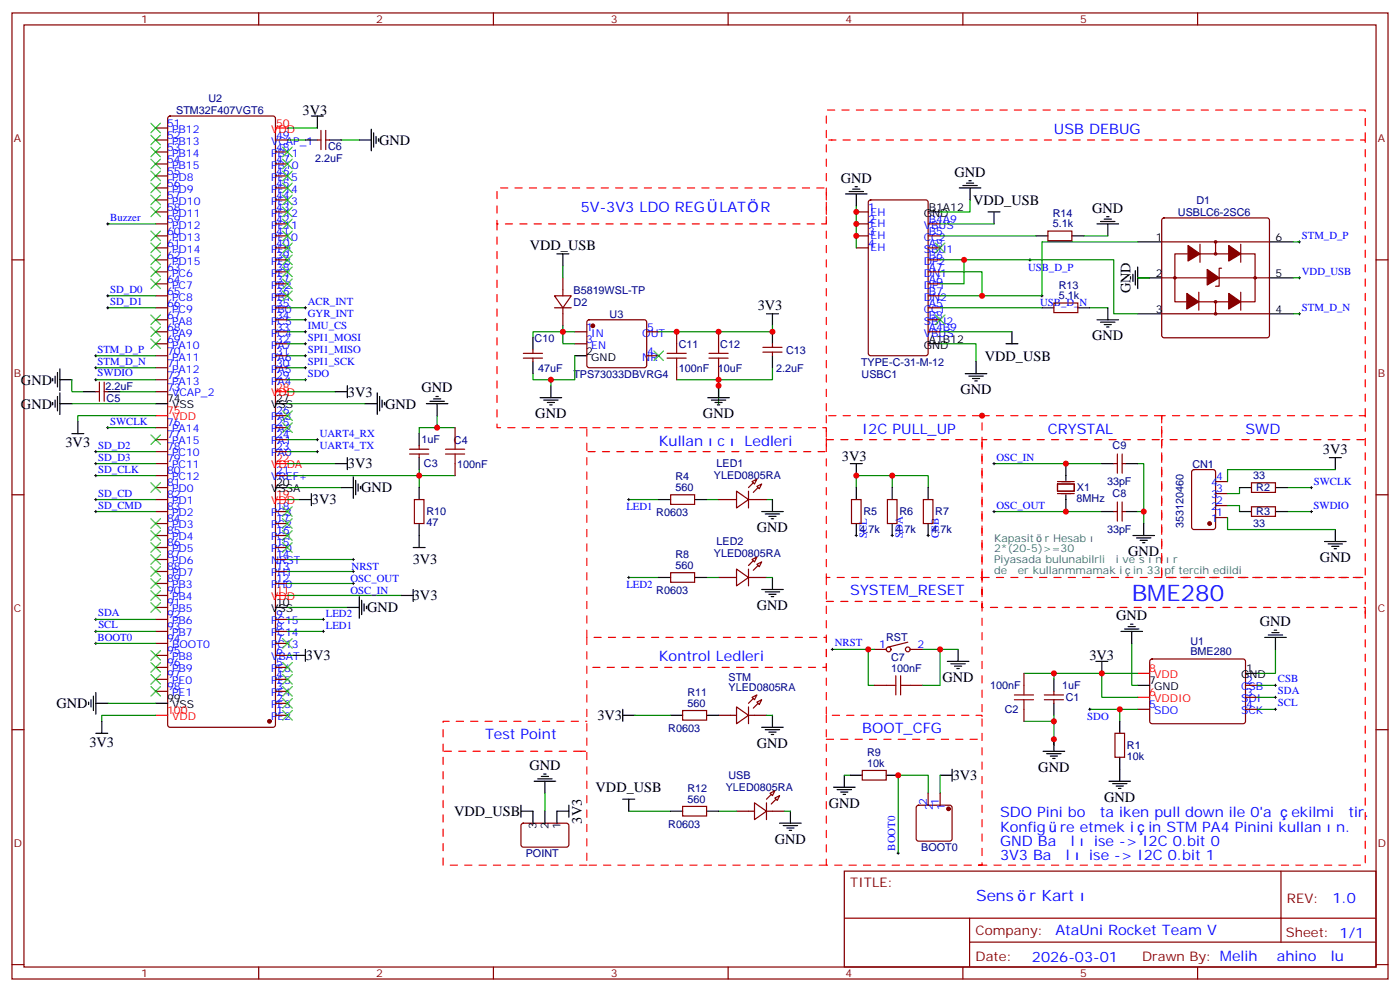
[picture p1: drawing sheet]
<svg xmlns="http://www.w3.org/2000/svg" width="412mm" height="292mm" viewBox="0 0 412 292" stroke-linecap="round" stroke-linejoin="round" font-family="sans-serif">
<g fill="none" stroke="#870000" stroke-width=".35">
<path d="M3.5 3.8h405.4v284.3h-405.4zM7.1 7.3h398.2v277.3h-398.2zM76.2 3.8v3.5M145.3 3.8v3.5M214.5 3.8v3.5M283.6 3.8v3.5M352.8 3.8v3.5M45.9 37.7h3.5M49.6 34.4l.5-.3h30.3l.5 .3 .2 .5v178.5l-.2 .5-.5 .2h-30.3l-.5-.3-.2-.4v-178.5zM45.9 58.8h3.5M45.9 55.3h3.5M45.9 51.8h3.5"/>
<path d="M45.9 48.3h3.5M45.9 44.7h3.5M45.9 41.2h3.5M81.1 58.8h3.6M81.1 55.3h3.6M81.1 51.8h3.6M81.1 48.3h3.6M81.1 44.7h3.6M81.1 41.2h3.6M256 59l.5-.2h16.2l.6 .5 .1 44.7-.5 .6-16.4 .1-.7-.5v-44.7zM3.5 76.5h3.6M45.9 76.5h3.5"/>
<path d="M45.9 73h3.5M45.9 69.4h3.5M45.9 65.9h3.5M45.9 62.4h3.5M81.1 76.5h3.6M81.1 73h3.6M81.1 69.4h3.6M81.1 65.9h3.6M81.1 62.4h3.6M252.2 73h3.6M252.2 69.4h3.6M252.2 65.9h3.6"/>
<path d="M252.2 62.4h3.6M273.4 76.5h3.5M273.4 73h3.5M273.4 69.4h3.5M273.4 65.9h3.5M405.3 76.5h3.6M45.9 97.6h3.5M45.9 94.1h3.5M45.9 90.6h3.5M45.9 87.1h3.5M45.9 83.5h3.5M45.9 80h3.5"/>
<path d="M81.1 97.6h3.6M81.1 94.1h3.6M81.1 90.6h3.6M81.1 87.1h3.6M81.1 83.5h3.6M81.1 80h3.6M169.3 97.6h3.6M173.1 94.3l.5-.2h16.2l.5 .2 .2 .5v12.7l-.2 .5-.5 .2h-16.2l-.5-.2-.2-.5v-12.7zM190.5 97.6h3.5M273.4 97.6h3.5M273.4 94.1h3.5M273.4 90.6h3.5"/>
<path d="M273.4 87.1h3.5M273.4 83.5h3.5M273.4 80h3.5M45.9 111.8h3.5M45.9 108.2h3.5M45.9 104.7h3.5M45.9 101.2h3.5M45.9 115.3h3.5M81.1 111.8h3.6M81.1 108.2h3.6M81.1 104.7h3.6M81.1 101.2h3.6"/>
<path d="M169.3 101.2h3.6M190.5 104.7h3.5M45.9 140h3.5M45.9 132.9h3.5M45.9 129.4h3.5M45.9 125.9h3.5M45.9 136.5h3.5M81.1 140h3.6M81.1 132.9h3.6M81.1 129.4h3.6M81.1 125.9h3.6M81.1 122.3h3.6"/>
<path d="M351.2 138.4l.5-.2h5.7l.6 .4 .1 16.6-.5 .6-5.9 .1-.6-.5-.1-16.5zM3.5 145.6h3.6M45.9 157.6h3.5M45.9 154.1h3.5M45.9 150.6h3.5M45.9 143.5h3.5M45.9 147h3.5M81.1 157.6h3.6M81.1 154.1h3.6M81.1 150.6h3.6M311.5 142.5h4.9v2.1h-4.9zM311.5 145.3h4.9"/>
<path d="M311.5 141.7h4.9M358.1 145.3h3.5M358.1 141.7h3.5M358.1 152.3h3.5M358.1 148.8h3.5M405.3 145.6h3.6M45.9 171.7h3.5M45.9 168.2h3.5M45.9 164.7h3.5M45.9 161.1h3.5M45.9 175.3h3.5M45.9 178.8h3.5"/>
<path d="M81.1 171.7h3.6M81.1 168.2h3.6M81.1 164.7h3.6M81.1 161.1h3.6M45.9 200h3.5M45.9 196.4h3.5M45.9 192.9h3.5M45.9 189.4h3.5M45.9 185.8h3.5M45.9 182.3h3.5M81.1 200h3.6M81.1 196.4h3.6"/>
<path d="M81.1 192.9h3.6M81.1 189.4h3.6M81.1 185.8h3.6M81.1 182.3h3.6M338.9 194.2l.5-.2h27.1l.4 .7-.1 17.9-.6 .4-27.1-.1-.4-.6v-17.6zM3.5 214.8h3.6M45.9 203.5h3.5M81.1 210.5h3.6M81.1 207h3.6M81.1 203.5h3.6M335.1 208.8h3.6M366.9 201.7h3.5"/>
<path d="M366.9 205.2h3.5M366.9 208.8h3.5M405.3 214.8h3.6M248.7 256.4h156.6v28.2h-156.6zM377.3 256.4v20.9M248.7 270.2h156.5M285.6 277.3h119.6M285.6 270.2v14.2M3.5 283.9h3.6M76.2 284.6v3.5M145.3 284.6v3.5M214.5 284.6v3.5"/>
<path d="M283.6 284.6v3.5M352.8 284.6v3.5M405.3 283.9h3.6"/>
</g>
<g fill="none" stroke="#000" stroke-width=".35">
<path d="M91.7 34.1h3.5M93.5 34.1v3.6M109.4 38v6.4M110.1 39.1v4.2M105.8 41.2h3.6M110.8 40.1v2.2M111.5 40.9v.7M249.1 57.1h6.3M250.1 56.4h4.3M251.2 55.7h2.1M251.9 55h.7M252.2 57.1v3.5"/>
<path d="M282.6 55.3h6.3M283.6 54.6h4.3M284.7 53.9h2.1M285.4 53.2h.7M285.8 55.3v3.5M273.4 62.4h3.5M323.1 65.9h6.4M324.2 65.2h4.2M325.3 64.5h2.1M326 63.8h.7M326.3 65.9v3.5M225.8 92.4h3.5"/>
<path d="M227.5 92.4v3.5M298.1 97.6v3.6M323.1 94.1h6.4M324.2 94.8h4.2M325.3 95.5h2.1M326 96.2h.7M326.3 90.6v3.5M15.5 111.4v.7M15.5 118.5v.7M16.2 110.7v2.1M16.2 117.8v2.1M16.9 109.6v4.3"/>
<path d="M16.9 116.7v4.2M17.6 118.8h3.6M17.6 108.6v6.3M17.6 115.6v6.4M17.6 111.8h3.6M45.9 118.8h3.5M81.1 118.8h3.6M98.8 115.3h3.5M102.3 113.5v3.6M107.6 118.8h3.5M111.1 115.6v6.4M111.8 116.7v4.2"/>
<path d="M112.5 117.8v2.1M113.2 118.5v.7M125.6 118.8h6.3M126.6 118.1h4.3M127.7 117.4h2.1M128.4 116.7h.7M128.8 118.8v3.5M169.3 104.7h3.6M208.5 117.1h6.3M209.5 117.8h4.3M210.6 118.5h2.1M211.3 119.2h.7"/>
<path d="M211.7 113.5v3.6M273.4 101.2h3.5M284.3 110h6.4M285.4 110.7h4.2M286.5 111.4h2.1M287.2 112.1h.7M287.5 106.5v3.5M296.3 101.2h3.6M21.2 127.6h3.5M22.9 124.1v3.5M98.8 136.5h3.5M102.3 134.7v3.5"/>
<path d="M250.5 136.5h3.5M252.2 136.5v3.5M314 136.5v4.9M391.6 134.7h3.5M393.3 134.7v3.5M81.1 143.5h3.6M88.2 147h3.5M91.7 145.3v3.5M100.5 143.5h3.6M104.1 140.3v6.4M104.8 141.4v4.2M105.5 142.5v2.1"/>
<path d="M106.2 143.2v.7M123.5 157.6v3.5M314 145.6v5M333.7 157.6h6.4M334.8 158.3h4.2M335.8 159h2.2M336.5 159.7h.8M336.9 154.1v3.5M390.2 159.4h6.3M393.3 155.9v3.5M81.1 178.8h3.6M102.3 178.8h3.5"/>
<path d="M105.8 175.6v6.4M106.5 176.7v4.2M107.2 177.7v2.1M107.9 178.4v.7M118.2 175.3h3.5M121.7 161.1h3.5M121.7 173.5v3.5M391.2 160.1h4.3M392.3 160.8h2.1M393 161.5h.7M86.4 192.9h3.6M90 191.1v3.6"/>
<path d="M279 194.7h6.4M280.1 195.4h4.2M281.2 196.1h2.1M281.9 196.8h.7M282.2 191.1v3.6M322.8 194.7h3.5M324.6 194.7v3.5M330.2 185.8h6.3M331.3 185.1h4.2M332.3 184.4h2.1M333 183.7h.7M333.4 185.8v3.6"/>
<path d="M366.9 198.2h3.5M372.5 187.6h6.4M373.6 186.9h4.2M374.6 186.2h2.2M375.4 185.5h.7M375.7 187.6v3.5M26.1 206.7v.7M26.8 206v2.1M27.5 204.9v4.2M28.2 207h3.5M28.2 215.8h3.5M28.2 203.8v6.4"/>
<path d="M30 212.3v3.5M45.9 207h3.5M310.4 217.6v3.5M335.1 201.7h3.6M245.5 231.7h6.4M246.6 232.4h4.2M247.6 233.1h2.2M248.4 233.8h.7M248.7 228.2v3.5M276.9 228.2h3.6M280.5 226.4v3.5M307.3 221.1h6.3"/>
<path d="M308.3 221.8h4.3M309.4 222.5h2.1M310.1 223.2h.7M326.7 229.9h6.3M327.7 230.6h4.3M328.8 231.4h2.1M329.5 232.1h.7M329.8 226.4v3.5"/>
</g>
<path d="M81.1 37.7h3.6M81.1 115.3h3.6M45.9 122.3h3.5M81.1 136.5h3.6M81.1 147h3.6M81.1 175.3h3.6M335.1 198.2h3.6M45.9 210.5h3.5M335.1 205.2h3.6" fill="none" stroke="#f00" stroke-width=".35"/>
<g fill="none" stroke="#008700" stroke-width=".35">
<path d="M84.7 37.7h8.8M84.7 41.2h5.3M100.5 41.2h5.3M285.8 58.8v3.6h-8.9M252.2 60.6v12.4M276.9 76.5h7.1v7h-7.1M276.9 69.4h28.3M319.3 69.4h7M276.9 80h12.4v7.1h-12.4M276.9 97.6h21.2M276.9 90.6h30M321 90.6h5.3"/>
<path d="M21.2 111.8v3.5h3.5M21.2 118.8h24.7M28.2 111.8h17.7M28.2 108.2h17.7M28.2 104.7h17.7M35.3 115.3h10.6M84.7 118.8h22.9M84.7 115.3h14.1M211.7 111.8v7M227.5 108.2v3.6h-28.2M276.9 101.2h10.6v5.3M31.7 125.9h14.2"/>
<path d="M45.9 122.3h-23v1.8M84.7 136.5h14.1M123.5 140v3.5M128.8 122.3v3.6M134.1 125.9h-10.6v1.7M262.8 140v3.5M292.8 136.5h31.8M335.1 136.5h1.8v17.6M393.3 138.2h-31.7v3.5M84.7 147h3.5M84.7 143.5h15.8M252.2 143.5v-3.5h21.2v3.5"/>
<path d="M292.8 150.6h31.8M361.6 148.8h3.5v1.8M361.6 152.3v3.6h31.7M365.1 143.5v1.8h-3.5M379.2 143.5h7.1M379.2 150.6h7.1M84.7 178.8h17.6M84.7 175.3h33.5M84.7 171.7h19.4M84.7 168.2h19.4M84.7 164.7h19.4M28.2 189.4h17.7"/>
<path d="M84.7 192.9h1.7M245.2 191.1h10.6v10.6h1.7M271.6 191.1h10.6M276.9 191.1v10.6h-5.3M301.6 198.2h33.5M324.6 198.2v7h10.5M333.4 189.4v12.3h1.7M375.7 191.1v7.1h-5.3M31.7 207h14.2M45.9 210.5h-15.9v1.8M301.6 212.3h8.8v7.1M321 208.8h14.1"/>
<path d="M329.8 208.8v3.5M370.4 208.8h5.3M370.4 205.2h5.3M370.4 201.7h5.3M248.7 228.2h1.8M273.4 233.5v-5.3h-8.8v22.9M276.9 228.2v5.3"/>
</g>
<g fill="none" stroke="#000" stroke-width=".29">
<path d="M303 76.5h.7M303.4 76.1v.7M306.6 87.1h.7M306.9 86.7v.7M27.9 108.2h.7M27.9 111.8h.7M27.9 104.7h.7M28.2 104.4v.7M28.2 107.9v.7M28.2 111.4v.7M31.4 125.9h.7M31.7 125.5v.7"/>
<path d="M292.5 136.5h.7M292.8 136.1v.7M251.9 157.6h.7M252.2 157.3v.7M262.5 157.6h.7M262.8 157.3v.7M273 157.6h.8M273.4 157.3v.7M292.5 150.6h.7M292.8 150.2v.7M103.7 171.7h.7M103.7 168.2h.7"/>
<path d="M103.7 164.7h.7M104.1 164.3v.7M104.1 167.9v.7M104.1 171.4v.7M27.9 189.4h.7M28.2 189v.7M320.7 208.8h.7M321 208.4v.7M375.4 208.8h.7M375.4 205.2h.7M375.4 201.7h.7M375.7 201.4v.7"/>
<path d="M375.7 204.9v.7M375.7 208.4v.7M264.2 251.1h.7M264.6 250.8v.7"/>
</g>
<g fill="#870000" stroke="#870000" stroke-width=".35">
<circle cx="79.4" cy="212.3" r=".53"/>
<circle cx="356.3" cy="154.1" r=".53"/>
<circle cx="174.6" cy="95.9" r=".53"/>
</g>
<path d="M275.5 71.5l2.8 2.9M278.3 71.5l-2.8 2.9M275.5 92.7l2.8 2.8M278.3 92.7l-2.8 2.8" fill="none" stroke="#3c3" stroke-width=".35"/>
<path d="M289.3 129.4v40.6M342.2 122.3v7.1M342.2 122.3h-52.9v7.1h52.9M289.3 170h112.9v84.6h-112.9v-84.6v8.8h112.9v1.8M342.2 170v-47.7h60v47.7h-60v-40.6h60" fill="none" stroke="#f00" stroke-width=".35" stroke-dasharray="2.1 2.1"/>
<path d="M342.4 64.3l.5-.2h30.3l.5 .2 .2 .5v33.9l-.2 .5-.5 .2h-30.3l-.5-.2-.2-.5v-33.9z" fill="#fff" stroke="#870000" stroke-width=".35"/>
<g fill="none" stroke="#000" stroke-width=".35">
<path d="M90 41.2h3.5M97 41.2h3.5M164 74.7h3.6M165.8 74.7v3.5M291 62.4h3.6M292.8 62.4v3.5M305.2 69.4h3.5M315.7 69.4h3.6M334.4 79.7v4.2M335.1 71.2h7.1M335.1 78.6v6.3M373.9 71.2h7.1"/>
<path d="M157 99.4v3.5M227.5 97.6v3.6M306.9 90.6h3.5M317.5 90.6h3.5M333 81.4v.7M333.7 80.7v2.1M335.1 81.8h7.1M335.1 92.4h7.1M373.9 81.8h7.1M373.9 92.4h7.1M24.7 115.3h3.5M31.7 115.3h3.6"/>
<path d="M157 106.5v3.5M159.1 117.1h6.4M160.2 117.8h4.2M161.2 118.5h2.1M161.9 119.2h.7M162.3 113.5v3.6M227.5 104.7v3.5M123.5 127.6v3.6M123.5 134.7v3.5M324.6 136.5h3.5M331.6 136.5h3.5M123.5 143.5v3.5"/>
<path d="M123.5 154.1v3.5M194 147h3.6M204.6 147h3.5M224.4 150.6h6.3M225.4 151.3h4.3M226.5 152h2.1M227.2 152.7h.7M227.5 147v3.6M252.2 143.5v3.5M252.2 154.1v3.5M262.8 143.5v3.5M262.8 154.1v3.5"/>
<path d="M273.4 143.5v3.5M273.4 154.1v3.5M324.6 150.6h3.5M331.6 150.6h3.5M365.1 150.6h3.6M365.1 143.5h3.6M375.7 150.6h3.5M375.7 143.5h3.5M194 170h3.6M204.6 170h3.5M224.4 173.5h6.3M225.4 174.2h4.3"/>
<path d="M226.5 174.9h2.1M227.2 175.6h.7M227.5 170v3.5M310.4 200v3.5M183.4 210.5h3.6M183.4 208.8v3.5M197.6 210.5h3.5M208.1 210.5h3.6M224.4 214.1h6.3M225.4 214.8h4.3M226.5 215.5h2.1M227.2 216.2h.7"/>
<path d="M227.5 210.5v3.6M310.4 207v3.5M329.8 212.3v3.5M153.5 238.8h3.5v3.5M153.5 237v3.5M157.3 229.9h6.4M158.4 229.2h4.2M159.5 228.5h2.1M160.2 227.8h.7M160.5 229.9v3.6M160.5 238.8v3.5M167.6 238.8h-3.6v3.5"/>
<path d="M167.6 237v3.5M183.4 235.2h3.6M185.2 235.2v3.6M197.6 238.8h3.5M208.1 238.8h3.6M232.8 238.8v3.5M250.5 228.2h3.5M261.1 228.2h3.5M329.8 222.9v3.5M229.7 242.3h6.3M230.7 243h4.2M231.8 243.7h2.1"/>
<path d="M232.5 244.4h.7"/>
</g>
<g fill="none" stroke="#870000" stroke-width=".35">
<path d="M94.5 38.4v5.6M96 38.4v5.6M93.5 41.2h1M96 41.2h1M308.7 68h7v2.8h-7zM342.2 71.2h31.7M346.1 74.7h23.6v14.1h-23.6zM353.5 71.9v5.3M358.1 71.2v3.5M359.8 79h-.7v5.2h-1M365.5 71.9v5.3M163.3 87.1h5l-2.5 3.5z"/>
<path d="M163.3 90.6h5M165.8 81.8v5.3M165.8 90.6v5.3M199.3 97.6v3.6M211.7 97.6v3.6M310.4 89.2h7.1v2.8h-7.1zM342.2 92.4h31.7M342.2 81.8h31.7M353.1 86v5.3M358.1 88.8v3.6M365.5 86v5.3M28.2 115.3h1.1"/>
<path d="M29.3 112.5v5.6M30.7 112.5v5.6M30.7 115.3h1M154.2 105.4h5.6M154.2 104h5.6M157 102.9v1.1M157 105.4v1.1M199.3 108.2v3.6M211.7 108.2v3.6M224.7 103.6h5.7M224.7 102.2h5.7M227.5 101.2v1"/>
<path d="M227.5 103.6v1.1M120.6 133.6h5.7M120.6 132.2h5.7M123.5 131.2v1M123.5 133.6v1.1M134.1 125.9v3.5M134.1 136.5v3.5M328.1 136.5h1M329.1 133.6v5.7M330.6 133.6v5.7M330.6 136.5h1M122.1 147h2.8v7.1h-2.8z"/>
<path d="M197.6 145.6h7v2.8h-7zM211.7 147h5.3M217 144.6l3.5 2.4-3.5 2.5zM220.5 144.6v4.9M220.5 147h5.3M221.5 141.7l1.5-.7-.8 1.5zM223 143.2l1.4-.7-.7 1.4zM250.8 147h2.8v7.1h-2.8zM261.4 147h2.8v7.1h-2.8zM272 147h2.8v7.1h-2.8zM328.1 150.6h1M329.1 147.7v5.7"/>
<path d="M330.6 147.7v5.7M330.6 150.6h1M368.7 142.1h7v2.8h-7zM368.7 149.2h7v2.8h-7zM197.6 168.6h7v2.8h-7zM211.7 170h5.3M217 167.5l3.5 2.5-3.5 2.4zM220.5 167.5v4.9M220.5 170h5.3M221.5 164.7l1.5-.7-.8 1.4zM223 166.1l1.4-.7-.7 1.4zM257.5 191.1h3.6"/>
<path d="M267.4 189l-5.6 1.4M268.1 191.1h3.5M301.6 198.2v3.5M201.1 209.1h7v2.8h-7zM211.7 210.5h5.3M217 208.1l3.5 2.4-3.5 2.5zM220.5 210.5h5.3M220.5 208.1v4.9M221.5 205.2l1.5-.7-.8 1.5zM223 206.7l1.4-.7-.7 1.4zM257.5 201.7h3.6M268.1 201.7h3.5"/>
<path d="M301.6 208.8v3.5M307.6 206h5.7M307.6 204.5h5.7M310.4 203.5v1M310.4 206v1M328.4 215.8h2.9v7.1h-2.9zM201.1 237.3h7v2.9h-7zM217 238.8h5.2M222.2 236.3l3.6 2.5-3.6 2.4zM225.8 238.8h5.3M225.8 236.3v4.9M226.8 233.5l1.4-.7-.7 1.4z"/>
<path d="M228.2 234.9l1.5-.7-.7 1.4zM254 226.8h7.1v2.8h-7.1zM270.1 237.2l.5-.2h9.2l.5 .2 .2 .5v9.2l-.3 .5-.4 .2h-9.2l-.5-.3-.2-.4v-9.2zM273.4 233.5v3.5M276.9 233.5v3.5M153.7 242.5l.5-.2h12.9l.5 .7-.1 5.9-.6 .4h-13l-.4-.7v-5.6z"/>
<circle cx="358.1" cy="71.2" r=".35"/>
<circle cx="358.1" cy="74.7" r=".35"/>
<circle cx="346.1" cy="81.8" r=".35"/>
<circle cx="358.1" cy="88.8" r=".35"/>
<circle cx="358.1" cy="92.4" r=".35"/>
<circle cx="369.7" cy="81.8" r=".35"/>
<circle cx="261.8" cy="191.1" r=".71"/>
<circle cx="267.4" cy="191.1" r=".71"/>
</g>
<g fill="#870000" stroke="#870000" stroke-width=".35">
<path d="M355.6 79.3l3.5 2.5-3.5 2.1z"/>
<path d="M350 72.2l3.5 2.5-3.5 2.1z"/>
<path d="M361.9 72.2l3.6 2.5-3.6 2.1z"/>
<path d="M349.6 86.4l3.5 2.4-3.5 2.1z"/>
<path d="M361.9 86.4l3.6 2.4-3.6 2.1z"/>
<path d="M223.3 207l-1.4 1.4z"/>
<path d="M220.5 207l1.4-1.4z"/>
<path d="M221.9 167.9l1.4-1.5z"/>
<path d="M220.5 166.4l1.4-1.4z"/>
<path d="M227.2 236.6l1.4-1.4z"/>
<path d="M225.8 235.2l1.4-1.4z"/>
<path d="M223.3 143.5l-1.4 1.4z"/>
<path d="M220.5 143.5l1.4-1.4z"/>
<circle cx="279.4" cy="238.1" r=".53"/>
</g>
<g fill="none" stroke="#000" stroke-width=".29">
<path d="M31.4 65.9h.7M31.7 65.5v.8M382.4 71.2h.7M382.8 70.8v.7M31.4 90.6h.7M31.4 87.1h.7M31.7 86.7v.7M31.7 90.2v.7M89.6 97.6h.7M89.6 90.6h.7M89.6 94.1h.7M90 90.2v.7"/>
<path d="M90 93.8v.7M90 97.3v.7M382.4 81.8h.7M382.4 92.4h.7M382.8 81.4v.7M382.8 92v.7M89.6 111.8h.7M89.6 101.2h.7M89.6 104.7h.7M89.6 108.2h.7M90 100.8v.7M90 104.4v.7"/>
<path d="M90 107.9v.7M90 111.4v.7M27.9 132.9h.7M27.9 136.5h.7M27.9 140h.7M28.2 132.6v.7M28.2 136.1v.7M28.2 139.6v.7M93.1 132.9h.7M93.1 129.4h.7M93.5 129v.8M93.5 132.6v.7"/>
<path d="M27.9 147h.7M27.9 150.6h.7M28.2 146.7v.7M28.2 150.2v.7M184.9 147h.7M185.2 146.7v.7M385.9 143.5h.7M385.9 150.6h.7M386.3 143.2v.7M386.3 150.2v.7M184.9 170h.7M185.2 169.6v.7"/>
<path d="M27.9 185.8h.7M27.9 182.3h.7M28.2 182v.7M28.2 185.5v.7M94.9 185.8h.7M94.9 182.3h.7M95.2 182v.7M95.2 185.5v.7M244.8 191.1h.7M245.2 190.8v.7"/>
</g>
<g fill="none" stroke="#008700" stroke-width=".35">
<path d="M31.7 65.9h14.2M165.8 78.2v3.6M276.9 65.9h15.9M284 76.5h44.1v15.9h7M335.1 71.2h-28.2v15.9h-17.6M381 71.2h1.8M31.7 90.6h14.2M31.7 87.1h14.2M84.7 97.6h5.3M84.7 94.1h5.3M84.7 90.6h5.3M157 99.4v-1.8h8.8v3.6h3.5"/>
<path d="M165.8 95.9v1.7h3.5M227.5 95.9v1.7h-33.5M335.1 81.8h3.6M381 81.8h1.8M381 92.4h1.8M84.7 111.8h5.3M84.7 108.2h5.3M84.7 104.7h5.3M84.7 101.2h5.3M157 110v1.8h5.3v1.7M169.3 104.7v7.1h-7M28.2 140h17.7"/>
<path d="M28.2 132.9h17.7M28.2 136.5h17.7M84.7 140h49.4M84.7 132.9h8.8M84.7 129.4h8.8M123.5 138.2v1.8M28.2 147h17.7M28.2 150.6h17.7M185.2 147h8.8M208.1 147h3.6M225.8 147h1.7M335.1 150.6h1.8"/>
<path d="M185.2 170h8.8M208.1 170h3.6M225.8 170h1.7M28.2 182.3h17.7M28.2 185.8h17.7M84.7 182.3h10.5M84.7 185.8h10.5M255.8 191.1h1.7M310.4 198.2v1.8M187 210.5h10.6M225.8 210.5h1.7M310.4 210.5v1.8"/>
<path d="M160.5 233.5v5.3M185.2 238.8h12.4M211.7 238.8h5.3M231.1 238.8h1.7"/>
</g>
<g fill="none" stroke="#3c3" stroke-width=".35">
<path d="M44.4 36.3l2.9 2.8M44.4 39.8l2.9 2.8M47.3 36.3l-2.9 2.8M47.3 39.8l-2.9 2.8M44.4 43.3l2.9 2.8M44.4 46.8l2.9 2.9M44.4 50.4l2.9 2.8M44.4 53.9l2.9 2.8M44.4 57.4l2.9 2.9M47.3 43.3l-2.9 2.8M47.3 46.8l-2.9 2.9M47.3 50.4l-2.9 2.8"/>
<path d="M47.3 53.9l-2.9 2.8M47.3 57.4l-2.9 2.9M83.3 43.3l2.8 2.8M83.3 46.8l2.8 2.9M83.3 50.4l2.8 2.8M83.3 53.9l2.8 2.8M83.3 57.4l2.8 2.9M86.1 43.3l-2.8 2.8M86.1 46.8l-2.8 2.9M86.1 50.4l-2.8 2.8M86.1 53.9l-2.8 2.8M86.1 57.4l-2.8 2.9"/>
<path d="M44.4 61l2.9 2.8M44.4 68l2.9 2.8M44.4 71.5l2.9 2.9M44.4 75.1l2.9 2.8M44.4 78.6l2.9 2.8M47.3 61l-2.9 2.8M47.3 68l-2.9 2.8M47.3 71.5l-2.9 2.9M47.3 75.1l-2.9 2.8M47.3 78.6l-2.9 2.8M83.3 78.6l2.8 2.8M83.3 75.1l2.8 2.8"/>
<path d="M83.3 71.5l2.8 2.9M83.3 68l2.8 2.8M83.3 64.5l2.8 2.8M83.3 61l2.8 2.8M86.1 78.6l-2.8 2.8M86.1 75.1l-2.8 2.8M86.1 71.5l-2.8 2.9M86.1 68l-2.8 2.8M86.1 64.5l-2.8 2.8M86.1 61l-2.8 2.8M44.4 82.1l2.9 2.8M44.4 92.7l2.9 2.8"/>
<path d="M44.4 96.2l2.9 2.9M44.4 99.8l2.9 2.8M47.3 99.8l-2.9 2.8M47.3 92.7l-2.9 2.8M47.3 96.2l-2.9 2.9M47.3 82.1l-2.9 2.8M83.3 85.7l2.8 2.8M83.3 82.1l2.8 2.8M86.1 85.7l-2.8 2.8M86.1 82.1l-2.8 2.8M192.6 103.3l2.8 2.8M195.4 103.3l-2.8 2.8"/>
<path d="M44.4 128l2.9 2.8M47.3 128l-2.9 2.8M83.3 124.5l2.8 2.8M83.3 120.9l2.8 2.9M86.1 124.5l-2.8 2.8M86.1 120.9l-2.8 2.9M44.4 142.1l2.9 2.8M44.4 152.7l2.9 2.8M44.4 156.2l2.9 2.8M44.4 159.7l2.9 2.9M47.3 142.1l-2.9 2.8M47.3 152.7l-2.9 2.8"/>
<path d="M47.3 156.2l-2.9 2.8M47.3 159.7l-2.9 2.9M83.3 159.7l2.8 2.9M83.3 156.2l2.8 2.8M83.3 152.7l2.8 2.8M83.3 149.2l2.8 2.8M86.1 159.7l-2.8 2.9M86.1 156.2l-2.8 2.8M86.1 152.7l-2.8 2.8M86.1 149.2l-2.8 2.8M44.4 163.3l2.9 2.8M44.4 166.8l2.9 2.8"/>
<path d="M44.4 170.3l2.9 2.8M44.4 173.8l2.9 2.9M44.4 177.4l2.9 2.8M47.3 163.3l-2.9 2.8M47.3 166.8l-2.9 2.8M47.3 170.3l-2.9 2.8M47.3 173.8l-2.9 2.9M47.3 177.4l-2.9 2.8M44.4 191.5l2.9 2.8M44.4 195l2.9 2.8M44.4 198.5l2.9 2.9M47.3 198.5l-2.9 2.9"/>
<path d="M47.3 195l-2.9 2.8M47.3 191.5l-2.9 2.8M83.3 198.5l2.8 2.9M83.3 195l2.8 2.8M83.3 188l2.8 2.8M86.1 198.5l-2.8 2.9M86.1 195l-2.8 2.8M86.1 188l-2.8 2.8M44.4 202.1l2.9 2.8M47.3 202.1l-2.9 2.8M83.3 209.1l2.8 2.8M83.3 205.6l2.8 2.8"/>
<path d="M83.3 202.1l2.8 2.8M86.1 209.1l-2.8 2.8M86.1 205.6l-2.8 2.8M86.1 202.1l-2.8 2.8"/>
</g>
<path d="M402.2 41.2v-8.8h-158.8v8.8h1.8M172.9 125.9h-26.5v-60h97v-10.6h-97v10.6M243.4 122.3v47.7h45.9v-40.6h-45.9M402.2 122.3v-81.1h-158.8v81.1h45.9M243.4 170v40.5h45.9v1.8M243.4 177h45.9M172.9 187.6v-54.7h70.5v-7h-70.5v7M243.4 210.5v44.1h45.9h-1.8M243.4 217.6h45.9M130.5 221.1v-8.8h42.4M172.9 254.6h-42.4v-33.5h42.4h-1.8M243.4 254.6h-70.5v-67h70.5v8.8h-70.5" fill="none" stroke="#f00" stroke-width=".35" stroke-dasharray="2.1 2.1"/>
<g fill="none" stroke="#a10000" stroke-width=".35">
<path d="M196.5 105.4h5.6M196.5 104h5.6M199.3 101.2v2.8M199.3 105.4v2.8M208.8 105.4h5.7M208.8 104h5.7M211.7 101.2v2.8M211.7 105.4v2.8M131.2 133.6h5.7M131.2 132.2h5.7M134.1 129.4v2.8M134.1 133.6v2.9"/>
<path d="M263.9 198.9v5.6M265.3 198.9v5.6M261.1 201.7h2.8M265.3 201.7h2.8M298.8 206h5.6M298.8 204.5h5.6M301.6 201.7v2.8M301.6 206v2.8"/>
</g>
<g fill="#c00">
<circle cx="310.4" cy="217.6" r=".88"/>
<circle cx="252.2" cy="140" r=".88"/>
<circle cx="262.8" cy="140" r=".88"/>
<circle cx="128.8" cy="125.9" r=".88"/>
<circle cx="276.9" cy="191.1" r=".88"/>
<circle cx="314" cy="136.5" r=".88"/>
<circle cx="314" cy="150.6" r=".88"/>
<circle cx="252.2" cy="69.4" r=".88"/>
<circle cx="252.2" cy="65.9" r=".88"/>
<circle cx="252.2" cy="62.4" r=".88"/>
<circle cx="211.7" cy="111.8" r=".88"/>
<circle cx="324.6" cy="198.2" r=".88"/>
<circle cx="329.8" cy="208.8" r=".88"/>
<circle cx="289.3" cy="122.3" r=".88"/>
<circle cx="162.3" cy="111.8" r=".88"/>
<circle cx="211.7" cy="113.5" r=".88"/>
<circle cx="123.5" cy="140" r=".88"/>
<circle cx="289.3" cy="87.1" r=".88"/>
<circle cx="284" cy="76.5" r=".88"/>
<circle cx="310.4" cy="198.2" r=".88"/>
<circle cx="310.4" cy="212.3" r=".88"/>
<circle cx="199.3" cy="97.6" r=".88"/>
<circle cx="227.5" cy="97.6" r=".88"/>
<circle cx="211.7" cy="97.6" r=".88"/>
<circle cx="336.9" cy="150.6" r=".88"/>
<circle cx="264.6" cy="228.2" r=".88"/>
<circle cx="255.8" cy="191.1" r=".88"/>
<circle cx="165.8" cy="97.6" r=".88"/>
</g>
<text font-size="6.7" fill="#00f" x="333.4" y="177">BME280</text>
<g font-size="4.6" fill="#00f">
<text x="287.5" y="265.2">Sens</text>
<text x="303.2" y="265.2">r Kart</text>
</g>
<g font-size="4.2">
<text x="89.1" y="33.8">3V3</text>
<text x="111.7" y="42.6">GND</text>
<text x="247.6" y="53.8">GND</text>
<text x="281.2" y="52">GND</text>
<text x="286.7" y="60.3">VDD_USB</text>
<text x="321.7" y="62.6">GND</text>
<text x="156" y="73.6">VDD_USB</text>
<text x="333" y="86.4" transform="rotate(-90 333 86.4)">GND</text>
<text x="223.2" y="91.3">3V3</text>
<text x="321.7" y="100.2">GND</text>
<text x="290.1" y="106.1">VDD_USB</text>
<text x="6.2" y="113.2">GND</text>
<text x="102.5" y="116.7">3V3</text>
<text x="124.1" y="115.5">GND</text>
<text x="282.9" y="116.1">GND</text>
<text x="6.2" y="120.3">GND</text>
<text x="113.4" y="120.3">GND</text>
<text x="157.7" y="123.2">GND</text>
<text x="207.1" y="123.1">GND</text>
<text x="19.3" y="131.7">3V3</text>
<text x="102.5" y="137.9">3V3</text>
<text x="248" y="135.7">3V3</text>
<text x="389.7" y="133.6">3V3</text>
<text x="91.9" y="148.5">3V3</text>
<text x="106.4" y="144.9">GND</text>
<text x="223" y="156.7">GND</text>
<text x="121.6" y="166.1">3V3</text>
<text x="332.3" y="163.7">GND</text>
<text x="388.8" y="165.5">GND</text>
<text x="121.6" y="176.7">3V3</text>
<text x="223" y="179.6">GND</text>
<text x="108.1" y="180.2">GND</text>
<text x="328.8" y="182.6">GND</text>
<text x="371.1" y="184.4">GND</text>
<text x="90.1" y="194.3">3V3</text>
<text x="320.9" y="194.3">3V3</text>
<text x="277.6" y="200.7">GND</text>
<text x="16.6" y="208.4">GND</text>
<text x="176" y="212">3V3</text>
<text x="26.3" y="219.9">3V3</text>
<text x="223" y="220.2">GND</text>
<text x="155.9" y="226.7">GND</text>
<text x="305.9" y="227.2">GND</text>
<text x="175.4" y="233.1">VDD_USB</text>
<text x="280.6" y="229.6">3V3</text>
<text x="244.1" y="237.8">GND</text>
<text x="325.3" y="236">GND</text>
<text x="133.8" y="240.2">VDD_USB</text>
<text x="171.4" y="242.4" transform="rotate(-90 171.4 242.4)">3V3</text>
<text x="228.2" y="248.4">GND</text>
</g>
<g font-size="4.2" fill="#00f">
<text x="310.4" y="39.4">USB DEBUG</text>
<text x="171.1" y="62.4">5V-3V3 LDO REG</text>
<text x="211.9" y="62.4">LAT</text>
<text x="224" y="62.4">R</text>
<text x="194" y="131.2">Kullan</text>
<text x="211.4" y="131.2">c</text>
<text x="219.3" y="131.2">Ledleri</text>
<text x="254" y="127.6">I2C PULL_UP</text>
<text x="308.7" y="127.6">CRYSTAL</text>
<text x="366.9" y="127.6">SWD</text>
<text x="250.5" y="175.3">SYSTEM_RESET</text>
<text x="194" y="194.7">Kontrol Ledleri</text>
<text x="254" y="215.8">BOOT_CFG</text>
<text x="142.9" y="217.6">Test Point</text>
<text x="294.6" y="240.5">SDO Pini bo</text>
<text x="294.6" y="244.8">Konfig</text>
<text x="312.3" y="244.8">re etmek i</text>
<text x="324" y="240.5">ta iken pull down ile 0'a</text>
<text x="338.3" y="244.8">in STM PA4 Pinini kullan</text>
<text x="380.4" y="240.5">ekilmi</text>
<text x="393.6" y="244.8">n.</text>
<text x="397.2" y="240.5">tir.</text>
<text x="294.6" y="249">GND Ba</text>
<text x="315.4" y="249">l</text>
<text x="322.3" y="249">ise -&gt; I2C 0.bit 0</text>
<text x="294.6" y="253.2">3V3 Ba</text>
<text x="314" y="253.2">l</text>
<text x="320.9" y="253.2">ise -&gt; I2C 0.bit 1</text>
<text x="392.5" y="265.7">1.0</text>
<text x="310.9" y="275.2">AtaUni Rocket Team V</text>
<text x="304" y="283">2026-03-01</text>
<text x="376.1" y="282.9">ahino</text>
<text x="392" y="282.9">lu</text>
</g>
<g font-size="3.9" fill="#800">
<text x="250.5" y="261">TITLE:</text>
<text x="379.1" y="265.7">REV:</text>
<text x="287.4" y="275.2">Company:</text>
<text x="378.7" y="275.8">Sheet: 1/1</text>
<text x="287.4" y="282.9">Date:</text>
<text x="336.4" y="282.9">Drawn By: Melih</text>
</g>
<g font-size="3.2" fill="#800">
<text x="41.6" y="6.8">1</text>
<text x="110.8" y="6.8">2</text>
<text x="179.9" y="6.8">3</text>
<text x="249.1" y="6.8">4</text>
<text x="318.2" y="6.8">5</text>
<text x="4.1" y="41.9">A</text>
<text x="405.9" y="41.9">A</text>
<text x="4.1" y="111.1">B</text>
<text x="405.9" y="111.1">B</text>
<text x="4.1" y="180.2">C</text>
<text x="405.9" y="180.2">C</text>
<text x="4.1" y="249.3">D</text>
<text x="405.9" y="249.3">D</text>
<text x="41.6" y="287.6">1</text>
<text x="110.8" y="287.6">2</text>
<text x="179.9" y="287.6">3</text>
<text x="249.1" y="287.6">4</text>
<text x="318.2" y="287.6">5</text>
</g>
<g font-size="3.2" fill="#000080">
<text x="51.9" y="33.5">STM32F407VGT6</text>
<text x="61.4" y="30">U2</text>
<text x="92.8" y="47.6">2.2uF</text>
<text x="96.7" y="44.1">C6</text>
<text x="352.4" y="60">D1</text>
<text x="310.1" y="63.8">R14</text>
<text x="347" y="63.5">USBLC6-2SC6</text>
<text x="310.1" y="67">5.1k</text>
<text x="168.9" y="86.5">B5819WSL-TP</text>
<text x="169" y="89.9">D2</text>
<text x="311.9" y="88.1">5.1k</text>
<text x="311.9" y="85">R13</text>
<text x="179.6" y="93.5">U3</text>
<text x="157.5" y="100.5">C10</text>
<text x="200" y="102.3">C11</text>
<text x="212.2" y="102.3">C12</text>
<text x="231.6" y="104.1">C13</text>
<text x="253.6" y="107.6">TYPE-C-31-M-12</text>
<text x="158.5" y="109.3">47uF</text>
<text x="168.9" y="111.2">TPS73033DBVRG4</text>
<text x="199.9" y="109.3">100nF</text>
<text x="211.4" y="109.4">10uF</text>
<text x="228.6" y="109.4">2.2uF</text>
<text x="253.8" y="111.2">USBC1</text>
<text x="31.1" y="114.7">2.2uF</text>
<text x="31.4" y="118.2">C5</text>
<text x="124.2" y="130.5">1uF</text>
<text x="133.7" y="130.6">C4</text>
<text x="124.9" y="137.6">C3</text>
<text x="134.7" y="137.6">100nF</text>
<text x="211.1" y="137.6">LED1</text>
<text x="327.7" y="132.3">C9</text>
<text x="351.2" y="137.6">CN1</text>
<text x="199" y="141.4">R4</text>
<text x="210.3" y="141.1">YLED0805RA</text>
<text x="326.1" y="142.9">33pF</text>
<text x="369.1" y="141.1">33</text>
<text x="199" y="144.6">560</text>
<text x="317.1" y="147.8">8MHz</text>
<text x="317.2" y="144.6">X1</text>
<text x="327.7" y="146.4">C8</text>
<text x="370.1" y="144.7">R2</text>
<text x="125.6" y="154.9">47</text>
<text x="125.6" y="151.7">R10</text>
<text x="193.3" y="152">R0603</text>
<text x="254.4" y="151.7">R5</text>
<text x="264.9" y="151.7">R6</text>
<text x="275.5" y="151.7">R7</text>
<text x="348.7" y="155.3" transform="rotate(-90 348.7 155.3)">353120460</text>
<text x="369.1" y="155.2">33</text>
<text x="370.1" y="151.7">R3</text>
<text x="211.1" y="160.5">LED2</text>
<text x="253.2" y="157">4.7k</text>
<text x="263.8" y="157">4.7k</text>
<text x="274.4" y="157">4.7k</text>
<text x="326.1" y="157">33pF</text>
<text x="199" y="167.5">560</text>
<text x="199" y="164.3">R8</text>
<text x="210.3" y="164">YLED0805RA</text>
<text x="193.3" y="174.9">R0603</text>
<text x="261" y="188.8">RST</text>
<text x="350.7" y="189.7">U1</text>
<text x="262.5" y="197.8">100nF</text>
<text x="262.5" y="194.6">C7</text>
<text x="350.7" y="192.9">BME280</text>
<text x="214.6" y="203.5">YLED0805RA</text>
<text x="214.6" y="200.3">STM</text>
<text x="291.7" y="202.9">100nF</text>
<text x="312.9" y="202.9">1uF</text>
<text x="202.5" y="208.1">560</text>
<text x="202.5" y="204.9">R11</text>
<text x="296" y="209.9">C2</text>
<text x="314" y="206.4">C1</text>
<text x="196.8" y="215.5">R0603</text>
<text x="332" y="220.5">R1</text>
<text x="255.4" y="225.7">10k</text>
<text x="255.4" y="222.6">R9</text>
<text x="332" y="223.7">10k</text>
<text x="202.5" y="233.1">R12</text>
<text x="213.8" y="232.8">YLED0805RA</text>
<text x="214.6" y="229.3">USB</text>
<text x="202.5" y="236.3">560</text>
<text x="196.8" y="243.7">R0603</text>
<text x="271.3" y="250.5">BOOT0</text>
<text x="154.9" y="252.2">POINT</text>
</g>
<g font-size="3.2" fill="#00f">
<text x="49.2" y="37.3">51</text>
<text x="49.2" y="40.9">52</text>
<text x="50.7" y="39.1">PB12</text>
<text x="81.3" y="40.9">49</text>
<text x="49.2" y="44.4">53</text>
<text x="49.2" y="47.9">54</text>
<text x="50.7" y="42.6">PB13</text>
<text x="50.7" y="46.1">PB14</text>
<text x="79.8" y="46.1">PB11</text>
<text x="79.8" y="42.6">VCAP_1</text>
<text x="81.3" y="47.9">47</text>
<text x="81.3" y="44.4">48</text>
<text x="49.2" y="51.4">55</text>
<text x="50.7" y="49.7">PB15</text>
<text x="50.7" y="53.2">PD8</text>
<text x="79.8" y="53.2">PE15</text>
<text x="79.8" y="49.7">PB10</text>
<text x="81.3" y="51.4">46</text>
<text x="49.2" y="55">56</text>
<text x="49.2" y="58.5">57</text>
<text x="50.7" y="56.7">PD9</text>
<text x="79.8" y="56.7">PE14</text>
<text x="81.3" y="58.5">44</text>
<text x="81.3" y="55">45</text>
<text x="32.5" y="65">Buzzer</text>
<text x="49.2" y="62">58</text>
<text x="49.2" y="65.5">59</text>
<text x="50.7" y="60.3">PD10</text>
<text x="50.7" y="63.8">PD11</text>
<text x="79.8" y="63.8">PE12</text>
<text x="79.8" y="60.3">PE13</text>
<text x="81.3" y="65.5">42</text>
<text x="81.3" y="62">43</text>
<text x="255.8" y="65.5">2</text>
<text x="255.8" y="62">1</text>
<text x="256.5" y="63.4">EH</text>
<text x="273.6" y="65.5">B4A9</text>
<text x="49.2" y="69.1">60</text>
<text x="50.7" y="67.3">PD12</text>
<text x="50.7" y="70.8">PD13</text>
<text x="79.8" y="70.8">PE10</text>
<text x="79.8" y="67.3">PE11</text>
<text x="81.3" y="69.1">41</text>
<text x="255.8" y="69.1">3</text>
<text x="256.5" y="70.5">EH</text>
<text x="256.5" y="67">EH</text>
<text x="272.1" y="70.8">CC2</text>
<text x="272.1" y="67.3">VBUS</text>
<text x="273.6" y="69.1">B5</text>
<text x="383.5" y="70.3">STM_D_P</text>
<text x="49.2" y="72.6">61</text>
<text x="49.2" y="76.1">62</text>
<text x="50.7" y="74.4">PD14</text>
<text x="50.7" y="77.9">PD15</text>
<text x="79.8" y="77.9">PE8</text>
<text x="79.8" y="74.4">PE9</text>
<text x="81.3" y="76.1">39</text>
<text x="81.3" y="72.6">40</text>
<text x="255.8" y="72.6">4</text>
<text x="256.5" y="74">EH</text>
<text x="272.1" y="77.9">DP2</text>
<text x="272.1" y="74.4">SBU1</text>
<text x="273.6" y="76.1">B6</text>
<text x="273.6" y="72.6">A8</text>
<text x="49.2" y="79.7">63</text>
<text x="49.2" y="83.2">64</text>
<text x="50.7" y="81.4">PC6</text>
<text x="79.8" y="81.4">PE7</text>
<text x="81.3" y="83.2">37</text>
<text x="81.3" y="79.7">38</text>
<text x="272.1" y="81.4">DN1</text>
<text x="273.6" y="83.2">A6</text>
<text x="273.6" y="79.7">A7</text>
<text x="302.8" y="79.6">USB_D_P</text>
<text x="383.5" y="80.9">VDD_USB</text>
<text x="32.5" y="86.2">SD_D0</text>
<text x="32.5" y="89.7">SD_D1</text>
<text x="49.2" y="86.7">65</text>
<text x="50.7" y="84.9">PC7</text>
<text x="50.7" y="88.5">PC8</text>
<text x="79.8" y="88.5">PB1</text>
<text x="79.8" y="84.9">PB2</text>
<text x="81.3" y="86.7">36</text>
<text x="90.7" y="89.7">ACR_INT</text>
<text x="272.1" y="88.5">DN2</text>
<text x="272.1" y="84.9">DP1</text>
<text x="273.6" y="86.7">B7</text>
<text x="49.2" y="90.2">66</text>
<text x="49.2" y="93.8">67</text>
<text x="50.7" y="92">PC9</text>
<text x="50.7" y="95.5">PA8</text>
<text x="79.8" y="95.5">PC5</text>
<text x="79.8" y="92">PB0</text>
<text x="81.3" y="93.8">34</text>
<text x="81.3" y="90.2">35</text>
<text x="90.7" y="93.2">GYR_INT</text>
<text x="272.1" y="95.5">SBU2</text>
<text x="272.1" y="92">CC1</text>
<text x="273.6" y="93.8">B8</text>
<text x="273.6" y="90.2">A5</text>
<text x="306.4" y="90.2">USB_D_N</text>
<text x="383.5" y="91.4">STM_D_N</text>
<text x="49.2" y="97.3">68</text>
<text x="49.2" y="100.8">69</text>
<text x="50.7" y="99.1">PA9</text>
<text x="79.8" y="99.1">PC4</text>
<text x="81.3" y="100.8">32</text>
<text x="81.3" y="97.3">33</text>
<text x="90.7" y="96.8">IMU_CS</text>
<text x="90.7" y="100.3">SPI1_MOSI</text>
<text x="172.7" y="100.8">3</text>
<text x="172.7" y="97.3">1</text>
<text x="174.2" y="99.1">IN</text>
<text x="189.2" y="99.1">OUT</text>
<text x="190.7" y="97.3">5</text>
<text x="272.1" y="99.1">VBUS</text>
<text x="273.6" y="97.3">A4B9</text>
<text x="28.7" y="103.9">STM_D_P</text>
<text x="28.7" y="107.5">STM_D_N</text>
<text x="49.2" y="104.4">70</text>
<text x="49.2" y="107.9">71</text>
<text x="50.7" y="102.6">PA10</text>
<text x="50.7" y="106.1">PA11</text>
<text x="79.8" y="106.1">PA6</text>
<text x="79.8" y="102.6">PA7</text>
<text x="81.3" y="107.9">30</text>
<text x="81.3" y="104.4">31</text>
<text x="90.7" y="103.8">SPI1_MISO</text>
<text x="90.7" y="107.4">SPI1_SCK</text>
<text x="174.2" y="102.6">EN</text>
<text x="189.2" y="106.1">NR</text>
<text x="190.7" y="104.4">4</text>
<text x="28.8" y="110.8">SWDIO</text>
<text x="49.2" y="111.4">72</text>
<text x="50.7" y="109.6">PA12</text>
<text x="50.7" y="113.2">PA13</text>
<text x="79.8" y="113.2">PA4</text>
<text x="79.8" y="109.6">PA5</text>
<text x="81.3" y="111.4">29</text>
<text x="90.7" y="110.9">SDO</text>
<text x="49.2" y="114.9">73</text>
<text x="50.7" y="116.7">VCAP_2</text>
<text x="32.4" y="125.1">SWCLK</text>
<text x="49.2" y="125.5">76</text>
<text x="79.8" y="123.8">PA3</text>
<text x="81.3" y="125.5">25</text>
<text x="81.3" y="122">26</text>
<text x="49.2" y="129">77</text>
<text x="50.7" y="127.3">PA14</text>
<text x="50.7" y="130.8">PA15</text>
<text x="79.8" y="130.8">PA1</text>
<text x="79.8" y="127.3">PA2</text>
<text x="81.3" y="129">24</text>
<text x="94.2" y="128.5">UART4_RX</text>
<text x="28.9" y="132">SD_D2</text>
<text x="28.9" y="135.6">SD_D3</text>
<text x="49.2" y="132.6">78</text>
<text x="49.2" y="136.1">79</text>
<text x="50.7" y="134.3">PC10</text>
<text x="50.7" y="137.9">PC11</text>
<text x="79.8" y="134.3">PA0</text>
<text x="81.3" y="132.6">23</text>
<text x="94.2" y="132">UART4_TX</text>
<text x="293.5" y="135.6">OSC_IN</text>
<text x="28.9" y="139.1">SD_CLK</text>
<text x="49.2" y="139.6">80</text>
<text x="49.2" y="143.2">81</text>
<text x="50.7" y="141.4">PC12</text>
<text x="79.8" y="141.4">VREF+</text>
<text x="81.3" y="139.6">21</text>
<text x="356.8" y="143.2">4</text>
<text x="358.2" y="141.4">4</text>
<text x="387" y="142.6">SWCLK</text>
<text x="28.9" y="149.7">SD_CMD</text>
<text x="28.9" y="146.2">SD_CD</text>
<text x="49.2" y="146.7">82</text>
<text x="50.7" y="144.9">PD0</text>
<text x="50.7" y="148.4">PD1</text>
<text x="293.5" y="149.7">OSC_OUT</text>
<text x="356.8" y="146.7">3</text>
<text x="358.2" y="148.4">2</text>
<text x="358.2" y="144.9">3</text>
<text x="386.9" y="149.7">SWDIO</text>
<text x="49.2" y="150.2">83</text>
<text x="49.2" y="153.7">84</text>
<text x="50.7" y="152">PD2</text>
<text x="50.7" y="155.5">PD3</text>
<text x="79.8" y="155.5">PC2</text>
<text x="79.8" y="152">PC3</text>
<text x="81.3" y="153.7">17</text>
<text x="81.3" y="150.2">18</text>
<text x="184.5" y="150.1">LED1</text>
<text x="356.8" y="153.7">1</text>
<text x="356.8" y="150.2">2</text>
<text x="358.2" y="152">1</text>
<text x="49.2" y="157.3">85</text>
<text x="49.2" y="160.8">86</text>
<text x="50.7" y="159">PD4</text>
<text x="79.8" y="159">PC1</text>
<text x="81.3" y="160.8">15</text>
<text x="81.3" y="157.3">16</text>
<text x="255.3" y="158.4" transform="rotate(-90 255.3 158.4)">SCL</text>
<text x="265.9" y="158.4" transform="rotate(-90 265.9 158.4)">SDA</text>
<text x="276.5" y="158.4" transform="rotate(-90 276.5 158.4)">CSB</text>
<text x="49.2" y="164.3">87</text>
<text x="49.2" y="167.9">88</text>
<text x="50.7" y="162.6">PD5</text>
<text x="50.7" y="166.1">PD6</text>
<text x="79.8" y="166.1">NRST</text>
<text x="79.8" y="162.6">PC0</text>
<text x="81.3" y="167.9">13</text>
<text x="81.3" y="164.3">14</text>
<text x="103.6" y="167.7">NRST</text>
<text x="49.2" y="171.4">89</text>
<text x="50.7" y="169.6">PD7</text>
<text x="50.7" y="173.1">PB3</text>
<text x="79.8" y="173.1">PH0</text>
<text x="79.8" y="169.6">PH1</text>
<text x="81.3" y="171.4">12</text>
<text x="103.2" y="171.2">OSC_OUT</text>
<text x="184.5" y="173.1">LED2</text>
<text x="49.2" y="174.9">90</text>
<text x="49.2" y="178.4">91</text>
<text x="50.7" y="176.7">PB4</text>
<text x="103.2" y="174.7">OSC_IN</text>
<text x="28.9" y="181.4">SDA</text>
<text x="29" y="185">SCL</text>
<text x="49.2" y="182">92</text>
<text x="49.2" y="185.5">93</text>
<text x="50.7" y="180.2">PB5</text>
<text x="50.7" y="183.7">PB6</text>
<text x="79.8" y="183.7">PC15</text>
<text x="81.3" y="185.5">8</text>
<text x="81.3" y="182">9</text>
<text x="96" y="185">LED1</text>
<text x="96" y="181.5">LED2</text>
<text x="28.7" y="188.6">BOOT0</text>
<text x="49.2" y="189">94</text>
<text x="50.7" y="187.3">PB7</text>
<text x="50.7" y="190.8">BOOT0</text>
<text x="79.8" y="190.8">PC13</text>
<text x="79.8" y="187.3">PC14</text>
<text x="81.3" y="189">7</text>
<text x="245.9" y="190.3">NRST</text>
<text x="258.9" y="190.8">1</text>
<text x="270.2" y="190.8">2</text>
<text x="49.2" y="192.5">95</text>
<text x="49.2" y="196.1">96</text>
<text x="50.7" y="194.3">PB8</text>
<text x="50.7" y="197.8">PB9</text>
<text x="79.8" y="197.8">PE6</text>
<text x="79.8" y="194.3">VBAT</text>
<text x="81.3" y="196.1">5</text>
<text x="81.3" y="192.5">6</text>
<text x="49.2" y="199.6">97</text>
<text x="49.2" y="203.1">98</text>
<text x="50.7" y="201.4">PE0</text>
<text x="79.8" y="201.4">PE5</text>
<text x="81.3" y="203.1">3</text>
<text x="81.3" y="199.6">4</text>
<text x="365.6" y="203.1">CSB</text>
<text x="367.1" y="201.4">2</text>
<text x="376.5" y="200.8">CSB</text>
<text x="50.7" y="204.9">PE1</text>
<text x="79.8" y="208.4">PE3</text>
<text x="79.8" y="204.9">PE4</text>
<text x="81.3" y="206.7">2</text>
<text x="338.5" y="208.4">5</text>
<text x="365.6" y="206.7">SDI</text>
<text x="367.1" y="204.9">3</text>
<text x="367.1" y="208.4">4</text>
<text x="376.5" y="207.9">SCL</text>
<text x="376.5" y="204.4">SDA</text>
<text x="79.8" y="211.9">PE2</text>
<text x="81.3" y="210.2">1</text>
<text x="320.3" y="211.9">SDO</text>
<text x="340" y="210.2">SDO</text>
<text x="365.6" y="210.2">SCK</text>
<text x="273" y="236.8" transform="rotate(-90 273 236.8)">2</text>
<text x="274.8" y="238.3" transform="rotate(-90 274.8 238.3)">2</text>
<text x="276.6" y="236.8" transform="rotate(-90 276.6 236.8)">1</text>
<text x="278.3" y="238.3" transform="rotate(-90 278.3 238.3)">1</text>
<text x="263.7" y="250.4" transform="rotate(-90 263.7 250.4)">BOOT0</text>
</g>
<g font-size="3.2" fill="#f00">
<text x="79.8" y="39.1">VDD</text>
<text x="81.3" y="37.3">50</text>
<text x="79.8" y="116.7">VDD</text>
<text x="81.3" y="114.9">28</text>
<text x="49.2" y="122">75</text>
<text x="50.7" y="123.8">VDD</text>
<text x="79.8" y="137.9">VDDA</text>
<text x="81.3" y="136.1">22</text>
<text x="79.8" y="148.4">VDD</text>
<text x="81.3" y="146.7">19</text>
<text x="79.8" y="176.7">VDD</text>
<text x="81.3" y="174.9">11</text>
<text x="338.5" y="197.8">8</text>
<text x="340" y="199.6">VDD</text>
<text x="338.5" y="204.9">6</text>
<text x="340" y="206.7">VDDIO</text>
<text x="49.2" y="210.2">100</text>
<text x="50.7" y="211.9">VDD</text>
</g>
<g font-size="3.2">
<text x="272.1" y="63.8">GND</text>
<text x="273.6" y="62">B1A12</text>
<text x="340.4" y="70.8">1</text>
<text x="375.7" y="70.8">6</text>
<text x="340.4" y="81.4">2</text>
<text x="375.7" y="81.4">5</text>
<text x="340.4" y="92">3</text>
<text x="375.7" y="92">4</text>
<text x="273.6" y="100.8">A1B12</text>
<text x="172.7" y="104.4">2</text>
<text x="174.2" y="106.1">GND</text>
<text x="272.1" y="102.6">GND</text>
<text x="49.2" y="118.5">74</text>
<text x="81.3" y="118.5">27</text>
<text x="50.7" y="120.2">VSS</text>
<text x="79.8" y="120.2">VSS</text>
<text x="81.3" y="143.2">20</text>
<text x="79.8" y="144.9">VSSA</text>
<text x="81.3" y="178.4">10</text>
<text x="79.8" y="180.2">VSS</text>
<text x="367.1" y="197.8">1</text>
<text x="338.5" y="201.4">7</text>
<text x="340" y="203.1">GND</text>
<text x="365.6" y="199.6">GND</text>
<text x="49.2" y="206.7">99</text>
<text x="50.7" y="208.4">VSS</text>
<text x="158" y="244.1" transform="rotate(-90 158 244.1)">3</text>
<text x="161.6" y="244.1" transform="rotate(-90 161.6 244.1)">2</text>
<text x="165.1" y="244.1" transform="rotate(-90 165.1 244.1)">1</text>
</g>
<g font-size="3.2" fill="#366">
<text x="292.8" y="159.4">Kapasit</text>
<text x="307.7" y="159.4">r Hesab</text>
<text x="292.8" y="162.6">2*(20-5)&gt;=30</text>
<text x="292.8" y="165.7">Piyasada bulunabilrli</text>
<text x="328.7" y="165.7">i ve s</text>
<text x="340.4" y="165.7">n</text>
<text x="345.6" y="165.7">r</text>
<text x="292.8" y="168.9">de</text>
<text x="299.8" y="168.9">er kullanmmamak i</text>
<text x="333.8" y="168.9">in 33 pf tercih edildi</text>
</g>
</svg>
